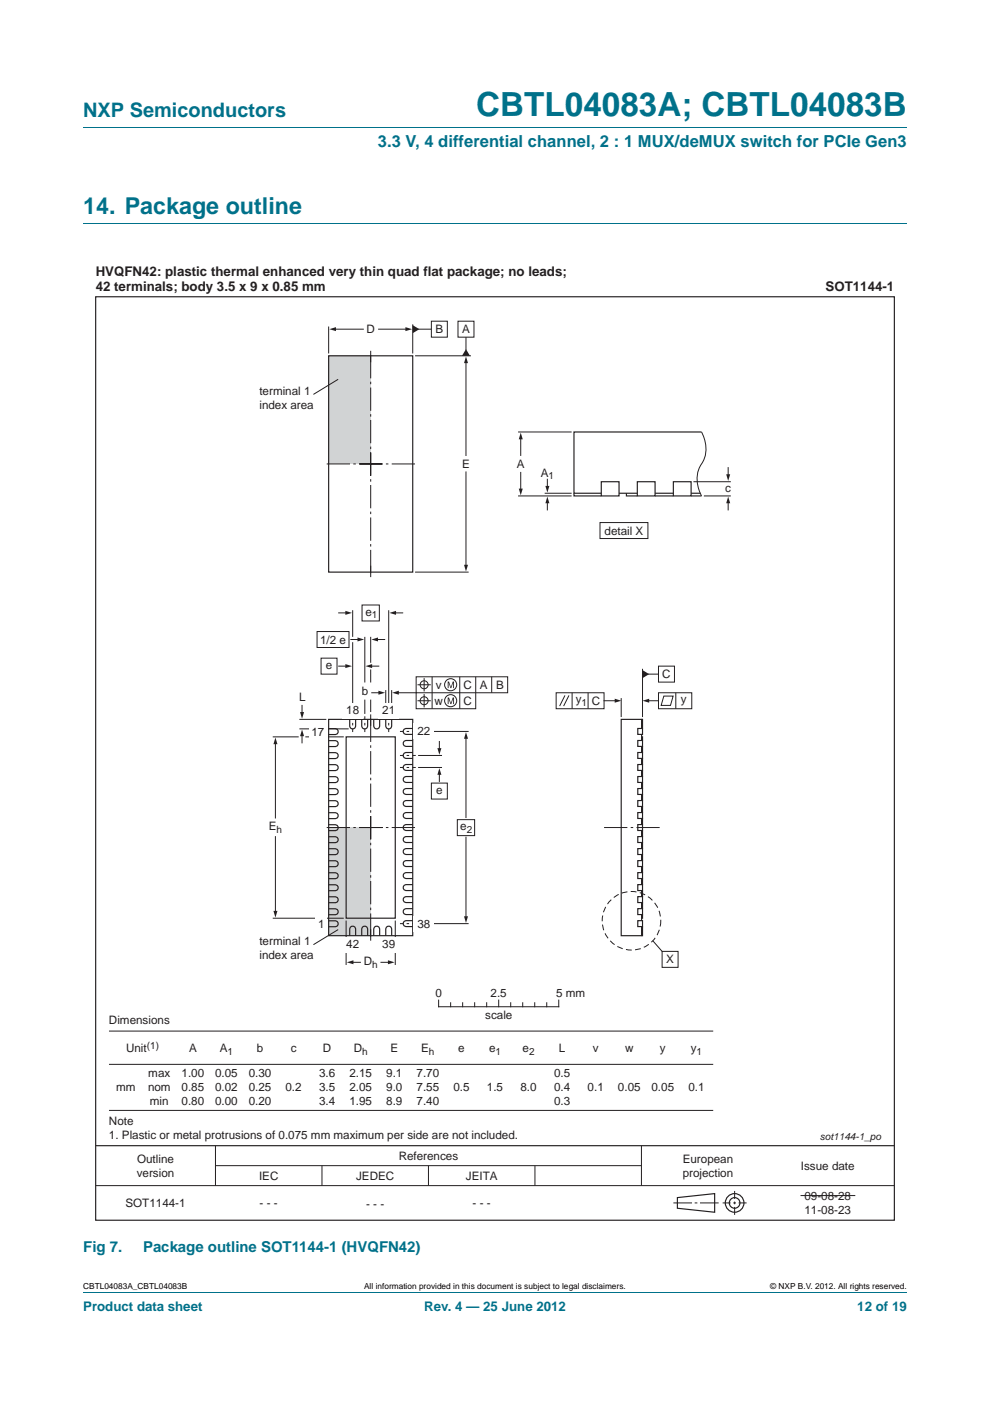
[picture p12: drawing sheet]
<svg xmlns="http://www.w3.org/2000/svg" width="210mm" height="297mm" viewBox="0 0 210 297" stroke-linecap="round" stroke-linejoin="round" font-family="sans-serif">
<path d="M17.6 27h174.7M17.6 47.4h174.7M17.6 273.9h174.7" fill="none" stroke="#00718a" stroke-width=".21"/>
<g fill="none" stroke="#231f20" stroke-width=".21">
<path d="M23.1 218.6h128.1M93 212v1.4h25.5v-1.4M95.5 212.6v.8M98.1 212.6v.8M100.6 212.6v.8M103.2 212.6v.8M105.7 212v1.4M108.3 212.6v.8M110.8 212.6v.8M113.4 212.6v.8M115.9 212.6v.8M23.1 225.7h128.1"/>
<path d="M23.1 235.4h128.1M20.3 251.4h169.3M45.7 242.9v8.5M45.7 247.1h90.3M68.3 247.1v4.3M90.8 247.1v4.3M113.4 247.1v4.3M136 242.9v8.5M142.8 255h3.9M147.3 255h.6M148.4 255h4M153.2 255h1.7"/>
<path d="M155.5 255h.5M155.8 252.5v1.7M155.8 254.8v.5M155.8 255.9v1.7M156.6 255h1.7M169.7 253.5h11.6"/>
</g>
<g fill="none" stroke="#231f20" stroke-width=".25">
<path d="M20.3 62.9h169.3v195.8h-169.3zM20.3 242.9h169.3M143.6 253.9l7.9-.8v3.9l-7.9-.8z"/>
<circle cx="155.8" cy="255" r="1.98"/>
<circle cx="155.8" cy="255" r="1.13"/>
</g>
<path d="M69.7 75.4h8.9v23h-8.9z" fill="#d1d3d4"/>
<path d="M88.6 69.8h2.9M71.7 80.4l-5.2 3.2" fill="none" stroke="#231f20" stroke-width=".21"/>
<path d="M87.5 68.9l1.4 .9-1.4 .8z" fill="#231f20"/>
<path d="M91.5 68.1h3.3v3.4h-3.3zM98.8 71.5v2.8" fill="none" stroke="#231f20" stroke-width=".21"/>
<path d="M98.8 74l.8 1.4h-1.6z" fill="#231f20"/>
<path d="M80.3 69.8h5.9M97.1 68.1h3.4v3.4h-3.4z" fill="none" stroke="#231f20" stroke-width=".21"/>
<path d="M86 69.4l1.4 .4-1.4 .4z" fill="#231f20"/>
<path d="M71 69.8h6" fill="none" stroke="#231f20" stroke-width=".21"/>
<path d="M69.8 69.8l1.4-.4v.8z" fill="#231f20"/>
<path d="M98.8 76.7v19.9" fill="none" stroke="#231f20" stroke-width=".21"/>
<path d="M98.8 75.6l.4 1.4h-.8z" fill="#231f20"/>
<path d="M98.8 100.1v19.9" fill="none" stroke="#231f20" stroke-width=".21"/>
<path d="M98.4 119.7h.8l-.4 1.5z" fill="#231f20"/>
<path d="M69.7 75.4h17.8v45.9h-17.8z" fill="none" stroke="#231f20" stroke-width=".25"/>
<path d="M76.2 98.4h11.9M78.6 95.9v25.8M81.1 98.4h-11.9M78.6 100.9v-26" fill="none" stroke="#231f20" stroke-width=".21" stroke-dasharray="4.9 .7 .5 .7" stroke-linecap="butt"/>
<path d="M69.7 69.2v5.7M78.6 74.4v2.4M87.5 68.8v6.1M88 75.4h11.9M78.6 119.9v2.5M88 121.3h11.4M137.4 142.9h2.2" fill="none" stroke="#231f20" stroke-width=".21"/>
<path d="M136.2 142.1l1.4 .8-1.4 .9z" fill="#231f20"/>
<path d="M137.4 148.6h2.2M139.6 141.2h3.4v3.4h-3.4z" fill="none" stroke="#231f20" stroke-width=".21"/>
<path d="M136.2 148.6l1.4-.5v.9z" fill="#231f20"/>
<path d="M128.1 148.6h2.5M139.6 146.9h7.1v3.4h-7.1zM140.7 147.6h2l-.5 2h-2zM143.3 146.9v3.4" fill="none" stroke="#231f20" stroke-width=".21"/>
<path d="M130.3 148.1l1.4 .5-1.4 .4z" fill="#231f20"/>
<path d="M110.4 92.9v3.7M127.2 110.8h10.2v3.4h-10.2zM117.9 146.9h10.2v3.4h-10.2zM119.8 147.4l-1.1 2.3M120.6 147.4l-1.1 2.3M121.3 146.9v3.4M124.7 146.9v3.4M131.7 148v4M136.2 141.8v10.2M138.4 199.5l2 2.2M140.4 201.7h3.4v3.4h-3.4z" fill="none" stroke="#231f20" stroke-width=".21"/>
<circle cx="133.9" cy="195.2" r="6.2" fill="none" stroke="#231f20" stroke-width=".21" stroke-dasharray="1.2 .7" stroke-linecap="butt"/>
<g fill="none" stroke="#231f20" stroke-width=".25">
<path d="M135.2 154.5h1v1.2h-1zM135.2 157h1v1.3h-1zM135.2 159.5h1v1.3h-1zM136 154.5v-2h-4.3v45.9h4.3v-1.9M136 155.7v1.3M136 158.3v1.2M136 152.5h.2v2M136 156.2h.2v.8M136.2 158.3v1.2M135.2 162.1h1v1.2h-1zM135.2 164.6h1v1.3h-1zM135.2 167.2h1v1.2h-1z"/>
<path d="M135.2 169.7h1v1.3h-1zM135.2 172.3h1v1.2h-1zM135.2 174.8h1v1.3h-1zM135.2 177.4h1v1.2h-1zM135.2 179.9h1v1.3h-1zM136 160.8v1.3M136 163.3v1.3M136 165.9v1.3M136 168.4v1.3M136 171v1.3M136 173.5v1.3M136 176.1v1.3"/>
<path d="M136 178.6v1.3M136.2 160.8v1.3M136.2 163.3v1.3M136.2 165.9v1.3M136.2 168.4v1.3M136.2 171v1.3M136.2 173.5v1.3M136.2 176.1v1.3M136.2 178.6v1.3M135.2 182.5h1v1.2h-1zM135.2 185h1v1.3h-1zM135.2 187.6h1v1.2h-1z"/>
<path d="M135.2 190.1h1v1.3h-1zM135.2 192.7h1v1.2h-1zM135.2 195.2h1v3.2h-.2l.2-1.9h-1zM136 181.2v1.3M136 183.7v1.3M136 186.3v1.3M136 188.8v1.3M136 191.4v1.2M136 193.9v1.3M136.2 193.9v.8h-.2M136.2 181.2v1.3M136.2 183.7v1.3"/>
<path d="M136.2 186.3v1.3M136.2 188.8v1.3M136.2 191.4v1.2"/>
</g>
<path d="M128.1 175.5h11.8" fill="none" stroke="#231f20" stroke-width=".21" stroke-dasharray="4.9 .7 .5 .7" stroke-linecap="butt"/>
<path d="M110.4 91.7l.4 1.4h-.8z" fill="#231f20"/>
<path d="M116.1 106.4v1.7" fill="none" stroke="#231f20" stroke-width=".21"/>
<path d="M116.1 105.3l.4 1.4h-.9z" fill="#231f20"/>
<path d="M154.4 106.4v1.7" fill="none" stroke="#231f20" stroke-width=".21"/>
<path d="M154.4 105.3l.4 1.4h-.8z" fill="#231f20"/>
<path d="M110.4 100.2v3.7" fill="none" stroke="#231f20" stroke-width=".21"/>
<path d="M110 103.6h.8l-.4 1.4z" fill="#231f20"/>
<path d="M116.1 101.6v1.7" fill="none" stroke="#231f20" stroke-width=".21"/>
<path d="M115.6 103h.9l-.4 1.4z" fill="#231f20"/>
<path d="M154.4 99.1v1.7" fill="none" stroke="#231f20" stroke-width=".21"/>
<path d="M154 100.6h.8l-.4 1.4z" fill="#231f20"/>
<path d="M109.8 91.6h11.4M148.7 91.6a7.1 7.1 0 0 1-.5 7.8 7.3 7.3 0 0 0 .5 5.7M109.8 105.1h11.4M115.5 104.6h5.7M147 102.1h8M149.2 105.1h5.8" fill="none" stroke="#231f20" stroke-width=".21"/>
<path d="M148.7 91.6h-27v13h5.8M121.7 104.6v.5h5.8M127.5 102.1h3.8v3h-3.8zM131.3 104.6h3.8M132.8 104.6v.5h2.3M135.1 102.1h3.8v3h-3.8zM138.9 104.6h3.9M138.9 105.1h3.9M142.8 102.1h3.7v3h-3.7zM146.5 105.1h2.2M146.5 104.6h2" fill="none" stroke="#231f20" stroke-width=".25"/>
<path d="M69.7 175.5h8.9v22.9h-8.9z" fill="#d1d3d4"/>
<path d="M71.8 141.2h1.7M71.7 197.1l-5.2 3.2" fill="none" stroke="#231f20" stroke-width=".21"/>
<path d="M73.2 140.8l1.4 .4-1.4 .4z" fill="#231f20"/>
<path d="M74.4 135.6h1.7" fill="none" stroke="#231f20" stroke-width=".21"/>
<path d="M75.8 135.2l1.4 .4-1.4 .4z" fill="#231f20"/>
<path d="M71.8 129.9h1.7" fill="none" stroke="#231f20" stroke-width=".21"/>
<path d="M73.2 129.5l1.4 .4-1.4 .5z" fill="#231f20"/>
<path d="M80.8 204h1.7" fill="none" stroke="#231f20" stroke-width=".21"/>
<path d="M82.3 203.6l1.4 .4-1.4 .4z" fill="#231f20"/>
<path d="M78.6 141.2h1.7" fill="none" stroke="#231f20" stroke-width=".21"/>
<path d="M77.5 141.2l1.4-.4v.8z" fill="#231f20"/>
<path d="M83.7 129.9h1.7" fill="none" stroke="#231f20" stroke-width=".21"/>
<path d="M82.6 129.9l1.4-.4v.9z" fill="#231f20"/>
<path d="M79.9 135.6h1.7" fill="none" stroke="#231f20" stroke-width=".21"/>
<path d="M78.7 135.6l1.4-.4v.8z" fill="#231f20"/>
<path d="M74.7 204h1.7" fill="none" stroke="#231f20" stroke-width=".21"/>
<path d="M73.5 204l1.4-.4v.8z" fill="#231f20"/>
<path d="M93.2 164v1.7" fill="none" stroke="#231f20" stroke-width=".21"/>
<path d="M93.2 162.9l.4 1.4h-.9z" fill="#231f20"/>
<path d="M98.8 156.4v16.9" fill="none" stroke="#231f20" stroke-width=".21"/>
<path d="M98.8 155.2l.4 1.4h-.8z" fill="#231f20"/>
<path d="M64 155.8v1.7" fill="none" stroke="#231f20" stroke-width=".21"/>
<path d="M64 154.7l.5 1.4h-.9z" fill="#231f20"/>
<path d="M58.4 157.5v15.9" fill="none" stroke="#231f20" stroke-width=".21"/>
<path d="M58.4 156.4l.4 1.4h-.8z" fill="#231f20"/>
<path d="M93.2 157.2v1.7" fill="none" stroke="#231f20" stroke-width=".21"/>
<path d="M92.7 158.6h.9l-.4 1.4z" fill="#231f20"/>
<path d="M58.4 177.4v16" fill="none" stroke="#231f20" stroke-width=".21"/>
<path d="M58 193.1h.8l-.4 1.4z" fill="#231f20"/>
<path d="M64 149.6v1.7" fill="none" stroke="#231f20" stroke-width=".21"/>
<path d="M63.6 151h.9l-.5 1.4z" fill="#231f20"/>
<path d="M98.8 177.5v17.1" fill="none" stroke="#231f20" stroke-width=".21"/>
<path d="M98.4 194.3h.8l-.4 1.4z" fill="#231f20"/>
<path d="M68.1 139.5h3.4v3.4h-3.4zM76.8 128.3h3.6v3.4h-3.6zM78.8 146.9h1.7M91.5 166h3.3v3.4h-3.3zM97 173.8h3.6v3.4h-3.6z" fill="none" stroke="#231f20" stroke-width=".21"/>
<path d="M80.2 146.4l1.4 .5-1.4 .4z" fill="#231f20"/>
<path d="M67.2 133.9h6.8v3.4h-6.8zM84.3 146.9h3.9" fill="none" stroke="#231f20" stroke-width=".21"/>
<path d="M83.2 146.9l1.4-.5v.9z" fill="#231f20"/>
<circle cx="95.5" cy="145.2" r="1.28" fill="none" stroke="#231f20" stroke-width=".21"/>
<path d="M94.9 144.5h.3l.4 1.2 .4-1.2h.3v1.4h-.2v-1.2l-.4 1.2h-.2l-.4-1.2v1.2h-.2z" fill="#231f20"/>
<circle cx="95.5" cy="148.6" r="1.28" fill="none" stroke="#231f20" stroke-width=".21"/>
<path d="M94.9 147.9h.3l.4 1.2 .4-1.2h.3v1.4h-.2v-1.2l-.4 1.2h-.2l-.4-1.2v1.2h-.2z" fill="#231f20"/>
<g fill="none" stroke="#231f20" stroke-width=".21">
<path d="M74.8 129.4v5.6M74.8 136.2v15.2M77.3 135v9.7M78.6 135v5.5M82.4 129.4v22M57.8 156.2h5.5M63.5 152.5h5.7M63.5 154.5h10.4M64.7 156.2h8.2M77.3 148.3v3.1M78.6 141.9v2.8M78.6 148.3v2.7"/>
<path d="M78.6 151.5v2.4M81.8 146.3v5.7M83 146.3v5.7M88.2 143.5h19.4v3.4h-19.4zM88.5 145.2h2.8M88.5 148.6h2.8M88.6 155.1h10.8M89.9 143.8v2.8M89.9 147.2v2.8M91.6 143.5v6.8M97.5 143.5v6.8M100.9 143.5v6.8h-12.7v-3.4"/>
<path d="M104.3 143.5v3.4M88.6 162.7h5.1M88.6 160.2h5.1M57.8 194.7h15.1M73.4 195.2v9.4M78.6 197v2.4M83.8 195.2v9.4M88.6 195.8h10.8"/>
<circle cx="89.9" cy="145.2" r=".85"/>
<circle cx="89.9" cy="148.6" r=".85"/>
</g>
<path d="M76.2 175.5h11.9M78.6 173v25.8M78.6 177.9v-25.9M81.1 175.5h-11.9" fill="none" stroke="#231f20" stroke-width=".21" stroke-dasharray="4.9 .7 .5 .7" stroke-linecap="butt"/>
<g fill="none" stroke="#231f20" stroke-width=".25">
<path d="M69.7 152.5h17.8v45.9h-17.8zM69.7 154.5l1.7 .1a.63 .63 0 0 1 .3 .6 .63 .63 0 0 1-.5 .5h-1.5M69.7 157l1.7 .1a.63 .63 0 0 1 .3 .7 .63 .63 0 0 1-.5 .5h-1.5M69.7 159.6l1.7 .1a.63 .63 0 0 1 .3 .6 .63 .63 0 0 1-.5 .5h-1.5M73.4 156.2h10.4v38.5h-10.4zM74.1 152.5l.1 1.7a.63 .63 0 0 0 .7 .3 .63 .63 0 0 0 .5-.5v-1.5M76.7 152.5l.1 1.7a.63 .63 0 0 0 .6 .3 .63 .63 0 0 0 .5-.5v-1.5M79.2 152.5l.1 1.7a.63 .63 0 0 0 .7 .3 .63 .63 0 0 0 .5-.5v-1.5M81.8 152.5l.1 1.7a.63 .63 0 0 0 .6 .3 .63 .63 0 0 0 .5-.5v-1.5M87.5 154.5h-1.7a.63 .63 0 0 0-.3 .7 .63 .63 0 0 0 .5 .5h1.5M87.5 157l-1.7 .1a.63 .63 0 0 0-.3 .6 .63 .63 0 0 0 .5 .5l1.5 .1M87.5 159.5l-1.7 .1a.63 .63 0 0 0-.3 .7 .63 .63 0 0 0 .5 .5h1.5"/>
<path d="M69.7 162.1l1.7 .1a.63 .63 0 0 1 .3 .7 .63 .63 0 0 1-.5 .5h-1.5M69.7 164.7h1.7a.63 .63 0 0 1 .3 .7 .63 .63 0 0 1-.5 .5h-1.5M69.7 167.2l1.7 .1a.63 .63 0 0 1 .3 .7 .63 .63 0 0 1-.5 .5h-1.5M69.7 169.8h1.7a.63 .63 0 0 1 .3 .7 .63 .63 0 0 1-.5 .5h-1.5M69.7 172.3l1.7 .1a.63 .63 0 0 1 .3 .6 .63 .63 0 0 1-.5 .6h-1.5M69.7 174.9h1.7a.63 .63 0 0 1 .3 .7 .63 .63 0 0 1-.5 .5h-1.5M69.7 177.4l1.7 .1a.63 .63 0 0 1 .3 .6 .63 .63 0 0 1-.5 .5l-1.5 .1M69.7 179.9l1.7 .1a.63 .63 0 0 1 .3 .7 .63 .63 0 0 1-.5 .5h-1.5M87.5 162.1l-1.7 .1a.63 .63 0 0 0-.3 .6 .63 .63 0 0 0 .5 .5h1.5M87.5 164.6l-1.7 .1a.63 .63 0 0 0-.3 .7 .63 .63 0 0 0 .5 .5h1.5M87.5 167.2l-1.7 .1a.63 .63 0 0 0-.3 .6 .63 .63 0 0 0 .5 .5h1.5M87.5 169.7l-1.7 .1a.63 .63 0 0 0-.3 .7 .63 .63 0 0 0 .5 .5h1.5"/>
<path d="M87.5 172.3l-1.7 .1a.63 .63 0 0 0-.3 .6 .63 .63 0 0 0 .5 .5h1.5M87.5 174.8l-1.7 .1a.63 .63 0 0 0-.3 .7 .63 .63 0 0 0 .5 .5h1.5M87.5 177.4l-1.7 .1a.63 .63 0 0 0-.3 .6 .63 .63 0 0 0 .5 .5h1.5M87.5 179.9l-1.7 .1a.63 .63 0 0 0-.3 .7 .63 .63 0 0 0 .5 .5h1.5M69.7 182.5l1.7 .1a.63 .63 0 0 1 .3 .6 .63 .63 0 0 1-.5 .5l-1.5 .1M69.7 185l1.7 .1a.63 .63 0 0 1 .3 .7 .63 .63 0 0 1-.5 .5h-1.5M69.7 187.6l1.7 .1a.63 .63 0 0 1 .3 .6 .63 .63 0 0 1-.5 .5h-1.5M69.7 190.1l1.7 .1a.63 .63 0 0 1 .3 .7 .63 .63 0 0 1-.5 .5h-1.5M69.7 192.7l1.7 .1a.63 .63 0 0 1 .3 .6 .63 .63 0 0 1-.5 .5h-1.5M69.7 195.2l1.7 .1a.63 .63 0 0 1 .3 .7 .63 .63 0 0 1-.5 .5h-1.5M74.1 198.4l.1-1.7a.63 .63 0 0 1 .7-.3 .63 .63 0 0 1 .5 .5v1.5M76.7 198.4l.1-1.7a.63 .63 0 0 1 .6-.3 .63 .63 0 0 1 .5 .5l.1 1.5"/>
<path d="M79.2 198.4l.1-1.7a.64 .64 0 0 1 1.1 0l.1 1.7M81.8 198.4l.1-1.7a.63 .63 0 0 1 .6-.3 .63 .63 0 0 1 .5 .5v1.5M87.5 182.5h-1.7a.63 .63 0 0 0-.3 .7 .63 .63 0 0 0 .5 .5h1.5M87.5 185l-1.7 .1a.63 .63 0 0 0-.3 .6 .63 .63 0 0 0 .5 .6h1.5M87.5 187.6h-1.7a.63 .63 0 0 0-.3 .7 .63 .63 0 0 0 .5 .5h1.5M87.5 190.1l-1.7 .1a.63 .63 0 0 0-.3 .6 .63 .63 0 0 0 .5 .6h1.5M87.5 192.7h-1.7a.63 .63 0 0 0-.3 .7 .63 .63 0 0 0 .5 .5h1.5M87.5 195.2l-1.7 .1a.63 .63 0 0 0-.3 .6 .63 .63 0 0 0 .5 .5l1.5 .1"/>
</g>
<path d="M74.8 151.9v3.3M77.3 151.9v3.3M82.4 151.9v3.3M88.2 155.1h-3.4M88.2 160.2h-3.4M88.2 162.7h-3.4M88.2 195.8h-3.4" fill="none" stroke="#231f20" stroke-width=".21" stroke-dasharray=".7 .7 .5 .7" stroke-linecap="butt"/>
<g fill="#fff">
<path d="M72.6 198.6h4.3v3.3h-4.3z"/>
<path d="M80.3 198.6h4.2v3.3h-4.2z"/>
<path d="M87.7 194.1h4.3v3.4h-4.3z"/>
<path d="M87.7 153.4h4.3v3.4h-4.3z"/>
<path d="M80.3 149h4.2v3.3h-4.2z"/>
<path d="M72.6 149h4.3v3.3h-4.3z"/>
<path d="M65.5 153.4h3.9v3.4h-3.9z"/>
<path d="M66.9 194.2h2.5v3.3h-2.5z"/>
</g>
<text font-size="7" fill="#00718a" x="101" y="24.6">CBTL04083A; CBTL04083B</text>
<text font-size="4.9" fill="#00718a" x="17.6" y="45.4">14. Package outline</text>
<text font-size="4.2" fill="#00718a" x="17.6" y="24.9">NXP Semiconductors</text>
<text font-size="3.5" fill="#00718a" x="80.1" y="31.1">3.3 V, 4 differential channel, 2 : 1 MUX/deMUX switch for PCIe Gen3</text>
<g font-size="3.2" fill="#00718a">
<text x="17.6" y="265.5">Fig 7.</text>
<text x="30.3" y="265.5">Package outline SOT1144-1 (HVQFN42)</text>
</g>
<g font-size="2.8" fill="#231f20">
<text x="20.3" y="58.6">HVQFN42: plastic thermal enhanced very thin quad flat package; no leads;</text>
<text x="20.3" y="61.8">42 terminals; body 3.5 x 9 x 0.85 mm</text>
<text x="175" y="61.7">SOT1144-1</text>
</g>
<g font-size="2.8" fill="#00718a">
<text x="17.6" y="277.9">Product data sheet</text>
<text x="89.9" y="277.9">Rev. 4 — 25 June 2012</text>
<text x="181.8" y="277.9">12 of 19</text>
</g>
<g font-size="2.5" fill="#231f20">
<text x="77.7" y="70.7">D</text>
<text x="92.3" y="70.6">B</text>
<text x="98" y="70.6">A</text>
<text x="55" y="83.8">terminal 1</text>
<text x="55" y="86.7">index area</text>
<text x="98" y="99.2">E</text>
<text x="109.6" y="99.2">A</text>
<text x="114.6" y="101.1">A</text>
<text x="153.8" y="104.3">c</text>
<text x="128.2" y="113.4">detail X</text>
<text x="77.5" y="130.5">e</text>
<text x="67.9" y="136.4">1/2 e</text>
<text x="69.1" y="141.9">e</text>
<text x="140.4" y="143.8">C</text>
<text x="63.4" y="148.6">L</text>
<text x="76.7" y="147.4">b</text>
<text x="92.1" y="149.4">w</text>
<text x="92.4" y="146">v</text>
<text x="98.3" y="146">C</text>
<text x="98.3" y="149.4">C</text>
<text x="101.7" y="146">A</text>
<text x="105.2" y="146">B</text>
<text x="122.1" y="149.1">y</text>
<text x="125.5" y="149.4">C</text>
<text x="144.4" y="149.1">y</text>
<text x="66" y="155.9">17</text>
<text x="73.4" y="151.5">18</text>
<text x="81" y="151.5">21</text>
<text x="88.5" y="155.9">22</text>
<text x="92.5" y="168.4">e</text>
<text x="57" y="176.1">E</text>
<text x="97.6" y="176">e</text>
<text x="67.5" y="196.7">1</text>
<text x="88.5" y="196.7">38</text>
<text x="55" y="200.4">terminal 1</text>
<text x="55" y="203.4">index area</text>
<text x="73.4" y="201.1">42</text>
<text x="81" y="201.1">39</text>
<text x="77.1" y="204.7">D</text>
<text x="141.3" y="204.3">X</text>
<text x="92.3" y="211.5">0</text>
<text x="104" y="211.5">2.5</text>
<text x="117.9" y="211.5">5 mm</text>
<text x="23.1" y="217.2">Dimensions</text>
<text x="102.9" y="216.1">scale</text>
<text x="26.7" y="223.1">Unit</text>
<text x="40.1" y="223.1">A</text>
<text x="46.6" y="223.1">A</text>
<text x="54.4" y="223.1">b</text>
<text x="61.6" y="223.1">c</text>
<text x="68.5" y="223.1">D</text>
<text x="75" y="223.1">D</text>
<text x="82.8" y="223.1">E</text>
<text x="89.3" y="223.1">E</text>
<text x="97.2" y="223.1">e</text>
<text x="103.7" y="223.1">e</text>
<text x="110.8" y="223.1">e</text>
<text x="118.5" y="223.1">L</text>
<text x="125.7" y="223.1">v</text>
<text x="132.5" y="223.1">w</text>
<text x="139.9" y="223.1">y</text>
<text x="146.5" y="223.1">y</text>
<text x="24.6" y="231.4">mm</text>
<text x="31.4" y="231.4">nom</text>
<text x="31.4" y="228.4">max</text>
<text x="38.5" y="228.4">1.00</text>
<text x="38.5" y="231.4">0.85</text>
<text x="45.6" y="228.4">0.05</text>
<text x="45.6" y="231.4">0.02</text>
<text x="52.7" y="228.4">0.30</text>
<text x="52.7" y="231.4">0.25</text>
<text x="60.5" y="231.4">0.2</text>
<text x="67.7" y="228.4">3.6</text>
<text x="67.7" y="231.4">3.5</text>
<text x="74.1" y="228.4">2.15</text>
<text x="74.1" y="231.4">2.05</text>
<text x="81.9" y="228.4">9.1</text>
<text x="81.9" y="231.4">9.0</text>
<text x="88.3" y="228.4">7.70</text>
<text x="88.3" y="231.4">7.55</text>
<text x="96.1" y="231.4">0.5</text>
<text x="103.2" y="231.4">1.5</text>
<text x="110.4" y="231.4">8.0</text>
<text x="117.5" y="228.4">0.5</text>
<text x="117.5" y="231.4">0.4</text>
<text x="124.6" y="231.4">0.1</text>
<text x="131" y="231.4">0.05</text>
<text x="138.1" y="231.4">0.05</text>
<text x="145.9" y="231.4">0.1</text>
<text x="23.1" y="238.6">Note</text>
<text x="31.8" y="234.3">min</text>
<text x="38.5" y="234.3">0.80</text>
<text x="45.6" y="234.3">0.00</text>
<text x="52.7" y="234.3">0.20</text>
<text x="67.7" y="234.3">3.4</text>
<text x="74.1" y="234.3">1.95</text>
<text x="81.9" y="234.3">8.9</text>
<text x="88.3" y="234.3">7.40</text>
<text x="117.5" y="234.3">0.3</text>
<text x="23.1" y="241.5">1. Plastic or metal protrusions of 0.075 mm maximum per side are not included.</text>
<text x="29" y="249.5">version</text>
<text x="29.1" y="246.6">Outline</text>
<text x="54.9" y="250.2">IEC</text>
<text x="75.5" y="250.2">JEDEC</text>
<text x="84.5" y="246">References</text>
<text x="98.8" y="250.2">JEITA</text>
<text x="144.8" y="246.6">European</text>
<text x="144.8" y="249.5">projection</text>
<text x="169.8" y="248">Issue date</text>
<text x="26.6" y="255.9">SOT1144-1</text>
<text x="55.1" y="255.9">- - -</text>
<text x="77.6" y="256">- - -</text>
<text x="100.2" y="255.9">- - -</text>
<text x="170.6" y="254.3">09-08-28</text>
<text x="170.6" y="257.3">11-08-23</text>
</g>
<g font-size="2.1" fill="#231f20">
<text x="116.3" y="101.6">1</text>
<text x="78.8" y="131">1</text>
<text x="123.3" y="149.6">1</text>
<text x="58.6" y="176.6">h</text>
<text x="99" y="176.5">2</text>
<text x="78.9" y="205.1">h</text>
<text x="31.1" y="222.4">(1)</text>
<text x="48.3" y="223.6">1</text>
<text x="76.8" y="223.6">h</text>
<text x="91" y="223.6">h</text>
<text x="105.1" y="223.6">1</text>
<text x="112.2" y="223.6">2</text>
<text x="147.7" y="223.6">1</text>
<text x="173.9" y="241.6">sot1144-1_po</text>
</g>
<g font-size="1.8">
<text x="17.6" y="273.3">CBTL04083A_CBTL04083B</text>
<text x="77.2" y="273.3">All information provided in this document is subject to legal disclaimers.</text>
<text x="163.3" y="273.3">© NXP B.V. 2012. All rights reserved.</text>
</g>
</svg>
